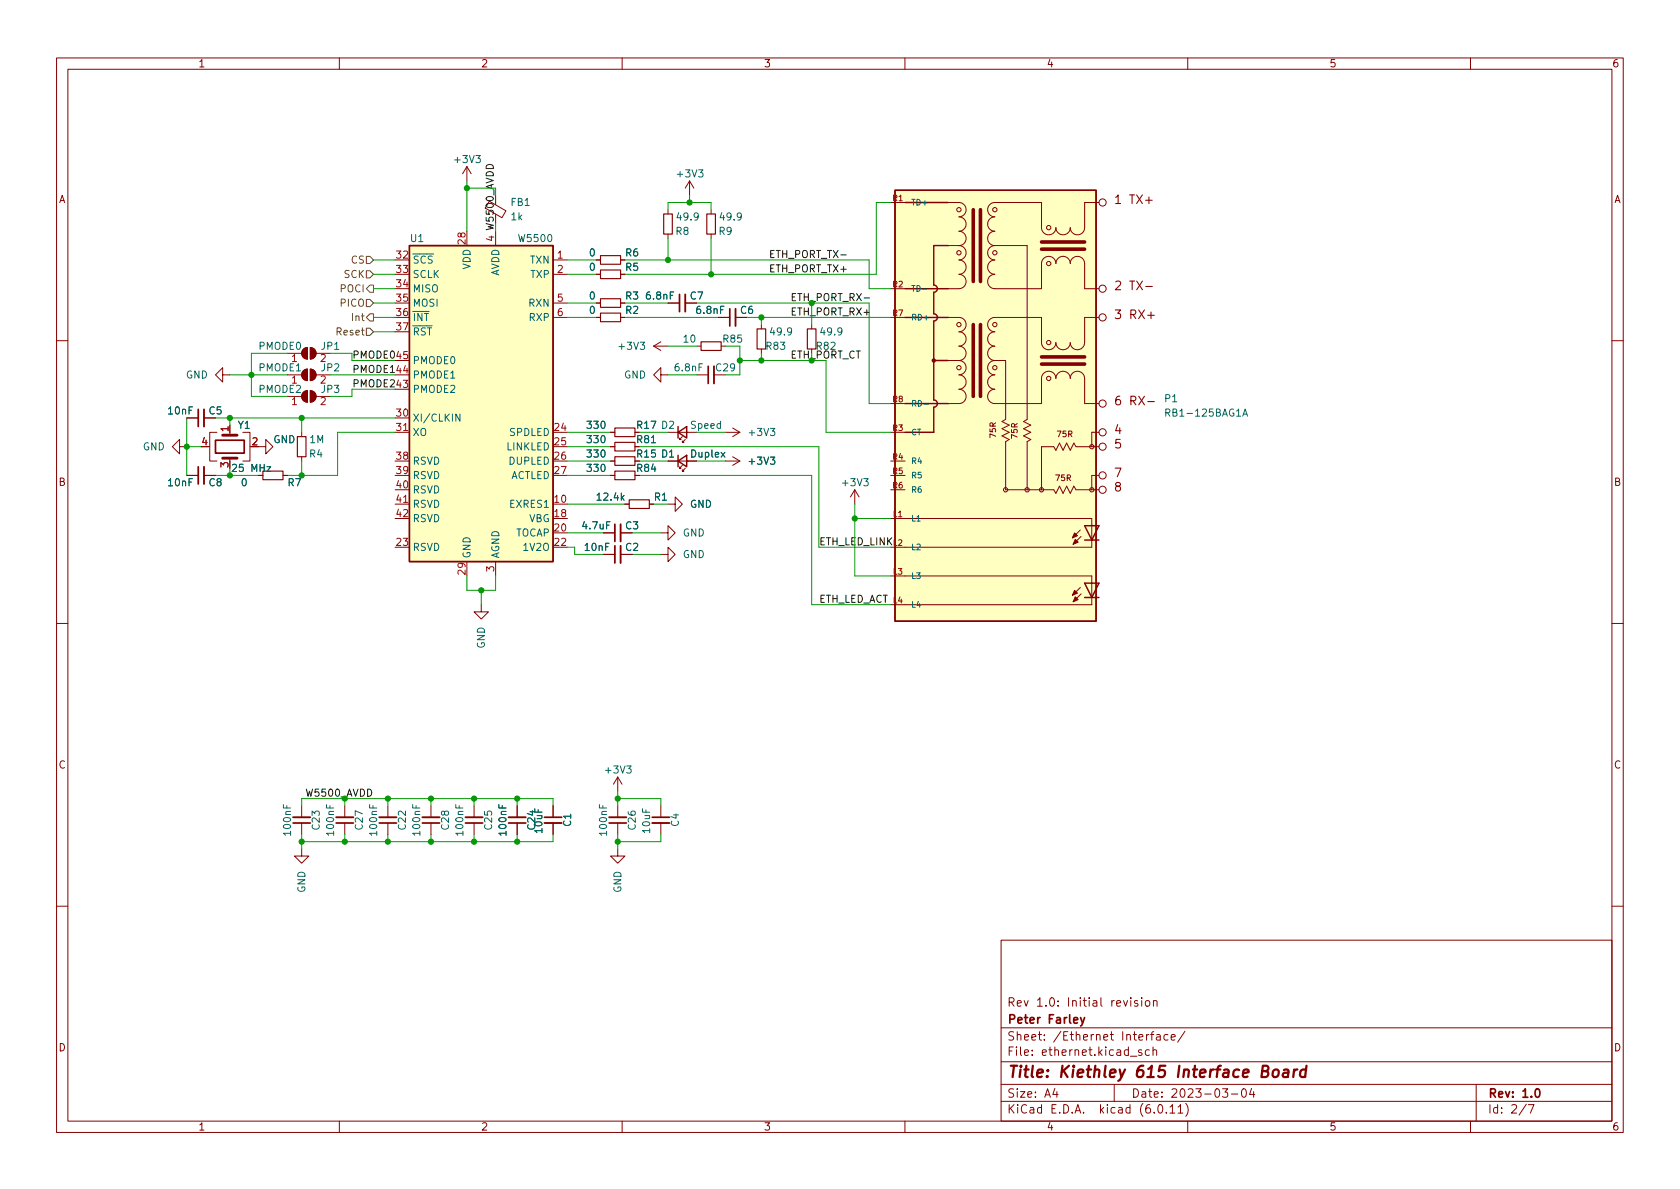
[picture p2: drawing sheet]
<svg xmlns="http://www.w3.org/2000/svg" width="297mm" height="210mm" viewBox="0 0 297 210" stroke-linecap="round" stroke-linejoin="round" font-family="sans-serif">
<g fill="none" stroke="#840000" stroke-width=".18">
<path d="M10 10.2h277v190.1h-277zM12 12.2h273v186.1h-273zM60 10.2v2M110 10.2v2M160 10.2v2M210 10.2v2M260 10.2v2M82.5 29.5l-.7 1.2M82.5 29.5v2.5M82.5 29.5l.8 1.2M86.5 35.6l3 1.7-.8 1.2-2.9-1.7zM118.1 37.1v.7"/>
<path d="M121.9 32l-.7 1.3M121.9 32v2.5M121.9 32l.8 1.3M125.7 37.1v.7M157.5 35.8h2.5M167.6 35.8h1.9a1.27 1.27 0 0 1 1.3 1.3 1.27 1.27 0 0 1-1.3 1.2 1.27 1.27 0 0 1 1.3 1.3 1.27 1.27 0 0 1-1.3 1.3 1.27 1.27 0 0 1 1.3 1.3 1.27 1.27 0 0 1-1.3 1.2M194.3 35.8h-2.5v4.5a1.27 1.27 0 0 1-1.3 1.2 1.27 1.27 0 0 1-1.3-1.2 1.27 1.27 0 0 1-1.2 1.2 1.27 1.27 0 0 1-1.3-1.2 1.27 1.27 0 0 1-1.3 1.2 1.27 1.27 0 0 1-1.3-1.2v-4.5h-8.2a1.27 1.27 0 0 0-1.3 1.3 1.27 1.27 0 0 0 1.3 1.2 1.27 1.27 0 0 0-1.3 1.3 1.27 1.27 0 0 0 1.3 1.3 1.27 1.27 0 0 0-1.3 1.3 1.27 1.27 0 0 0 1.3 1.2M69.8 56.1h2.6M69.8 51h2.6M69.8 53.6h2.6M69.8 48.5h2.6M69.8 46h2.6"/>
<path d="M69.8 58.7h2.6M82.5 40.9v2.5M87.6 40.9v2.5M97.8 56.1h2.5M97.8 53.6h2.5M97.8 48.5h2.5M97.8 46h2.5M105.4 56.1h.8M105.4 53.6h.8M105.4 48.5h.8M105.4 46h.8M109.7 56.1h.8"/>
<path d="M109.7 53.6h.8M109.7 48.5h.8M109.7 46h.8M118.1 53.6h2M118.1 41.4v.8M121.2 53.6h2M125.7 41.4v.8M127 56.1h2M130 56.1h2.1M134.6 57.4v.8M143.5 57.4v.8M157.5 56.1h2.5"/>
<path d="M157.5 51h2.5M167.6 56.1h1.9a1.27 1.27 0 0 1 1.3 1.3 1.27 1.27 0 0 1-1.3 1.3 1.27 1.27 0 0 1 1.3 1.2 1.27 1.27 0 0 1-1.3 1.3 1.27 1.27 0 0 1 1.3 1.3 1.27 1.27 0 0 1-1.3 1.2M167.6 43.4h1.9M169.5 43.4a1.27 1.27 0 0 1 1.3 1.3 1.27 1.27 0 0 1-1.3 1.3 1.27 1.27 0 0 1 1.3 1.2 1.27 1.27 0 0 1-1.3 1.3 1.27 1.27 0 0 1 1.3 1.3 1.27 1.27 0 0 1-1.3 1.2h-1.9M175.9 43.4a1.27 1.27 0 0 0-1.3 1.3 1.27 1.27 0 0 0 1.3 1.3 1.27 1.27 0 0 0-1.3 1.2 1.27 1.27 0 0 0 1.3 1.3 1.27 1.27 0 0 0-1.3 1.3 1.27 1.27 0 0 0 1.3 1.2h8.2v-4.4a1.27 1.27 0 0 1 1.3-1.3 1.27 1.27 0 0 1 1.3 1.3 1.27 1.27 0 0 1 1.3-1.3 1.27 1.27 0 0 1 1.2 1.3 1.27 1.27 0 0 1 1.3-1.3 1.27 1.27 0 0 1 1.3 1.3v4.4h2.5M175.9 43.4h5.7v30.8l-.6 .3 1.2 .7-1.2 .6 1.2 .6-1.2 .7 1.2 .6-.6 .4v8.5M194.3 56.1h-2.5v4.5a1.27 1.27 0 0 1-1.3 1.2 1.27 1.27 0 0 1-1.3-1.2 1.27 1.27 0 0 1-1.2 1.2 1.27 1.27 0 0 1-1.3-1.2 1.27 1.27 0 0 1-1.3 1.2 1.27 1.27 0 0 1-1.3-1.2v-4.5h-8.2a1.27 1.27 0 0 0-1.3 1.3 1.27 1.27 0 0 0 1.3 1.3 1.27 1.27 0 0 0-1.3 1.2 1.27 1.27 0 0 0 1.3 1.3 1.27 1.27 0 0 0-1.3 1.3 1.27 1.27 0 0 0 1.3 1.2M10 60.2h2M31.7 79v-1.3l-1.2 1.3 1.2 1.3v-1.3h1.3M33 73.9h2.1M36.1 73.9h2M36.8 79h.3"/>
<path d="M38.4 76.4h-1.3v5.1h1.3M39.4 66.3v-1.3l-1.3 1.3 1.3 1.3v-1.3h1.2M40.6 75.2v1.8M42.9 76.4h1.3v5.1h-1.3M45.7 79h1.3v-1.3l1.3 1.3-1.3 1.3v-1.3M53.3 76.4v.8M53.6 69.4l.8-.3v2a1.02 1.02 0 0 1-1-.6 1.02 1.02 0 0 1 .2-1.1zM53.6 61.8l.8-.3v2a1.02 1.02 0 0 1-1-.6 1.02 1.02 0 0 1 .2-1.1zM53.6 65.6l.8-.3v2a1.02 1.02 0 0 1-1-.6 1.02 1.02 0 0 1 .2-1.1zM54.9 69.1a1.02 1.02 0 0 1 1 1 1.02 1.02 0 0 1-1 1zM54.9 61.5a1.02 1.02 0 0 1 1 1 1.02 1.02 0 0 1-1 1zM54.9 65.3a1.02 1.02 0 0 1 1 1 1.02 1.02 0 0 1-1 1z"/>
<path d="M55.9 66.3h2.5M55.9 70.1h2.5M55.9 62.5h2.5M69.8 63.7h2.6M69.8 76.4h2.6M69.8 66.3h2.6M69.8 73.9h2.6M69.8 68.8h2.6M97.8 79h2.5M97.8 76.4h2.5M107.9 79h.8M107.9 76.4h.8"/>
<path d="M115.6 61.2h2.5M115.6 61.2l1.2 .8M116.8 66.3v-1.3l-1.2 1.3 1.2 1.3v-1.3h1.3M116.8 60.4l-1.2 .8M118.1 76.4h3.6M120.6 77.2l-.5 .5h.3h-.3v-.2M121.2 77.7l-.6 .5h.3h-.3v-.2M123.2 61.2h.8M123.2 66.3h2M128.3 76.4h2.5M129.5 75.7l1.3 .7M130.8 76.4l-1.3 .8"/>
<path d="M134.6 61.7v.8M157.5 71.4h2.5M157.5 76.4h2.5M167.6 63.7h1.9M169.5 63.7a1.27 1.27 0 0 1 1.3 1.3 1.27 1.27 0 0 1-1.3 1.3 1.27 1.27 0 0 1 1.3 1.3 1.27 1.27 0 0 1-1.3 1.2 1.27 1.27 0 0 1 1.3 1.3 1.27 1.27 0 0 1-1.3 1.3h-1.9M175.9 63.7a1.27 1.27 0 0 0-1.3 1.3 1.27 1.27 0 0 0 1.3 1.3 1.27 1.27 0 0 0-1.3 1.3 1.27 1.27 0 0 0 1.3 1.2 1.27 1.27 0 0 0-1.3 1.3 1.27 1.27 0 0 0 1.3 1.3h8.2v-4.5a1.27 1.27 0 0 1 1.3-1.2 1.27 1.27 0 0 1 1.3 1.2 1.27 1.27 0 0 1 1.3-1.2 1.27 1.27 0 0 1 1.2 1.2 1.27 1.27 0 0 1 1.3-1.2 1.27 1.27 0 0 1 1.3 1.2v4.5h2.5M175.9 63.7h1.9v10.5l-.6 .3 1.2 .7-1.2 .6 1.2 .6-1.2 .7 1.2 .6-.6 .4v8.5h8.5l.4 .6 .6-1.2 .7 1.2 .6-1.2 .6 1.2 .7-1.2 .3 .6h4.1M194.3 79h-4.1l-.3-.6-.7 1.2-.6-1.2-.6 1.2-.7-1.2-.6 1.2-.4-.6h-2.2v7.6M194.3 76.4h-1.3v2.6M285 60.2h2M33 84.1h2.1M36.1 84.1h2"/>
<path d="M40.6 81v.5M50 84.1h.8M53.3 80.8v.7M69.8 96.8h2.6M69.8 91.7h2.6M69.8 86.6h2.6M69.8 84.1h2.6M69.8 81.5h2.6M69.8 89.1h2.6M82.5 99.3v2.5M87.6 99.3v2.5M97.8 96.8h2.5"/>
<path d="M97.8 91.7h2.5M97.8 84.1h2.5M97.8 81.5h2.5M97.8 94.2h2.5M97.8 89.1h2.5M106.7 94.2h2M106.7 98h2M107.9 84.1h.8M107.9 81.5h.8M109.7 94.2h2.1M109.7 98h2.1M110.5 89.1h.8"/>
<path d="M114.8 89.1h.8M116.8 94.2h1.3v-1.2l1.3 1.2-1.3 1.3v-1.3M116.8 98h1.3v-1.2l1.3 1.2-1.3 1.3v-1.3M118.1 89.1h1.3v-1.2l1.2 1.2-1.2 1.3v-1.3M118.1 81.5h5.1M120.6 82.3l-.5 .5h.3h-.3v-.3M121.2 82.8l-.6 .5h.3h-.3v-.2M128.3 81.5h2.5M129.5 80.8l1.3 .7M130.8 81.5l-1.3 .8M151.1 86.6l-.7 1.3M151.1 86.6v2.5"/>
<path d="M151.1 86.6l.8 1.3M157.5 91.7h35.5v5.1h-35.5M157.5 86.6h2.5M157.5 84.1h2.5M157.5 81.5h2.5M191 93.7l-1.4 1.4M191.1 94.9l-1.4 1.4M194.3 84.1h-1.3v2.5M10 110.2h2M85.1 106.9v1.3h1.3l-1.3 1.3-1.3-1.3h1.3M157.5 101.8h35.5v5.1h-35.5M191 103.9l-1.4 1.4"/>
<path d="M191.1 105l-1.4 1.4M285 110.2h2M109.2 137.4l-.7 1.3M109.2 137.4v2.5M109.2 137.4l.8 1.3M53.3 150.1v1.3h1.3l-1.3 1.2-1.2-1.2h1.2M53.3 142.5v2M53.3 145.5v2.1M61 142.5v2M61 145.5v2.1M68.6 142.5v2M68.6 145.5v2.1"/>
<path d="M76.2 142.5v2M76.2 145.5v2.1M83.8 142.5v2M83.8 145.5v2.1M91.4 142.5v2M91.4 145.5v2.1M97.8 142.5v2M97.8 145.5v2.1M109.2 150.1v1.3h1.3l-1.3 1.2-1.3-1.2h1.3M109.2 142.5v2M109.2 145.5v2.1M116.8 142.5v2"/>
<path d="M116.8 145.5v2.1M10 160.2h2M177 166.3h108v32h-108zM194.6 176.4v1.3l.3 .2M203.9 177.1l.2-.2 .4 .1 .1 .9M285 160.2h2M60 198.3v2M110 198.3v2M160 198.3v2M177 194.8h108M177 191.8h108M177 187.8h108"/>
<path d="M177 181.8h108M182.5 186.5v.1M182.5 185.7v.1M184.6 183.8v.1M184.6 183v.1M195.1 183.4l.8-.1-.1-.3-.4-.1-.3 .2 .1 .8h.6M196.3 182.9h.6M196.5 182.4v1.3l.4 .2M197 191.8v3M203.2 185.7l-.4-.1-.3 .3v.4l.1 .3h.6M203.9 185.8l.2-.2 .3 .1 .1 .9M203.9 185.1v1.5"/>
<path d="M209.5 182.4l-1.3 1.9M209.6 195.1a1.72 1.72 0 0 1 0 2.3M210 198.3v2M217.7 193.5h1.2M219.7 192.6l.2-.1a.81 .81 0 0 1 .5 .7 .81 .81 0 0 1-.3 .8h-.1a.81 .81 0 0 1-.6-.6 .81 .81 0 0 1 .3-.8zM221.3 192.5l-.4 1h1M221.6 193v1M260 198.3v2M261 191.8v6.5M270.2 195.3h1l-.6 1.5"/>
<circle cx="169.5" cy="37.1" r=".38"/>
<circle cx="175.9" cy="37.1" r=".38"/>
<circle cx="194.9" cy="35.8" r=".63"/>
<circle cx="169.5" cy="57.4" r=".38"/>
<circle cx="169.5" cy="44.7" r=".38"/>
<circle cx="175.9" cy="57.4" r=".38"/>
<circle cx="175.9" cy="44.7" r=".38"/>
<circle cx="185.4" cy="40.3" r=".38"/>
<circle cx="185.4" cy="46.6" r=".38"/>
<circle cx="194.9" cy="51" r=".63"/>
<circle cx="194.9" cy="56.1" r=".63"/>
<circle cx="169.5" cy="65" r=".38"/>
<circle cx="175.9" cy="65" r=".38"/>
<circle cx="185.4" cy="66.9" r=".38"/>
<circle cx="185.4" cy="60.6" r=".38"/>
<circle cx="193" cy="79" r=".38"/>
<circle cx="194.9" cy="76.4" r=".63"/>
<circle cx="194.9" cy="79" r=".63"/>
<circle cx="194.9" cy="71.4" r=".63"/>
<circle cx="177.8" cy="86.6" r=".38"/>
<circle cx="181.6" cy="86.6" r=".38"/>
<circle cx="184.2" cy="86.6" r=".38"/>
<circle cx="193" cy="86.6" r=".38"/>
<circle cx="194.9" cy="86.6" r=".63"/>
<circle cx="194.9" cy="84.1" r=".63"/>
</g>
<path d="M223.2 189.4l.8-.1a.46 .46 0 0 0 .3-.4 .46 .46 0 0 0-.3-.4h-.7l-.3 2h.8a.53 .53 0 0 0 .4-.5 .53 .53 0 0 0-.4-.6" fill="none" stroke="#840000" stroke-width=".4"/>
<g fill="#ffffc2" stroke="#ffffc2" stroke-width=".18">
<path d="M158.2 33.6h35.6v76.2h-35.6z"/>
<path d="M72.4 43.4h25.4v55.9h-25.4z"/>
</g>
<g fill="none" stroke="#840000" stroke-width=".25">
<path d="M158.2 33.6h35.6v76.2h-35.6zM160 35.8h7.6M72.4 43.4h25.4v55.9h-25.4zM160 56.1h7.6M160 51h7.6M167.6 43.4h-2.5v7a.63 .63 0 0 1 .6 .6 .63 .63 0 0 1-.6 .7v3.8a.63 .63 0 0 1 .6 .6 .63 .63 0 0 1-.6 .7v13.9a.63 .63 0 0 1 .6 .7 .63 .63 0 0 1-.6 .6v4.4h-5.1M119.9 76.4l1.5-1v2.1zM119.9 75.4v2.1M160 71.4h7.6M165.1 63.7h2.5M119.9 81.5l1.5-1v2zM119.9 80.5v2"/>
<path d="M191.8 95.5h2.5M191.8 93h2.5l-1.3 2.5zM191.8 105.7h2.5M191.8 103.1h2.5l-1.3 2.6z"/>
<circle cx="165.1" cy="63.7" r=".25"/>
</g>
<path d="M172.1 37.1v12.7M173.4 37.1v12.7M172.1 57.4v12.7M173.4 57.4v12.7M184.1 44.1h7.7M184.1 42.8h7.7M184.1 64.4h7.7M184.1 63.1h7.7" fill="none" stroke="#840000" stroke-width=".63"/>
<g fill="#840000" stroke="#840000" stroke-width=".18">
<path d="M190 104.4l.5 .5-.9 .4z"/>
<path d="M190 94.2l.5 .5-.9 .4z"/>
<path d="M190.1 105.5l.5 .5-.9 .4z"/>
<path d="M190.1 95.4l.5 .5-.9 .4z"/>
<path d="M53.6 69.4l.8-.3v2a1.02 1.02 0 0 1-1-.6 1.02 1.02 0 0 1 .2-1.1z"/>
<path d="M54.9 69.1a1.02 1.02 0 0 1 1 1 1.02 1.02 0 0 1-1 1z"/>
<path d="M53.6 61.8l.8-.3v2a1.02 1.02 0 0 1-1-.6 1.02 1.02 0 0 1 .2-1.1z"/>
<path d="M54.9 61.5a1.02 1.02 0 0 1 1 1 1.02 1.02 0 0 1-1 1z"/>
<path d="M53.6 65.6l.8-.3v2a1.02 1.02 0 0 1-1-.6 1.02 1.02 0 0 1 .2-1.1z"/>
<path d="M54.9 65.3a1.02 1.02 0 0 1 1 1 1.02 1.02 0 0 1-1 1z"/>
</g>
<path d="M202.9 71h1.2" fill="none" stroke="#840000" stroke-width=".19"/>
<g fill="none" stroke="#006464" stroke-width=".18">
<path d="M84.1 27.5h.8l-.4 .5 .4 .1v.5l-.2 .2-.6-.2M123.5 38.2l-.3 .2h-.4l-.1-.2 .1-.5h.4l.2 .1a.84 .84 0 0 1-.3 1.1h-.3M123.5 30h.8l-.4 .5 .3 .1v.6l-.1 .1-.6-.1M131.1 38.2l-.3 .2h-.3l-.2-.2 .2-.5h.3l.2 .1a.84 .84 0 0 1-.3 1.1h-.2M73 44.9h3.7M73.9 45.3h-.4l-.2 .1v.4l.5 .2 .1 .3-.2 .2h-.5M75.2 45.4a.6 .6 0 0 0-.8 .4 .6 .6 0 0 0 .6 .7l.2-.1M76.4 45.3h-.5l-.1 .1v.4l.5 .2 .1 .3-.2 .2h-.5M119.1 51.6h-.6v1.3M128 54.2h-.6v1.2M140 58.5l-.3 .3-.3-.1-.2-.2 .2-.5h.3l.2 .1a.84 .84 0 0 1-.3 1.1h-.2M148.9 58.5l-.3 .3-.4-.1-.1-.2 .1-.5h.4l.2 .1a.84 .84 0 0 1-.3 1.1h-.3"/>
<path d="M163.1 51.1h.8M81.3 73.2v1.3l-.7-1.3v1.3M113.2 60.5h.8l-.4 .5 .3 .1v.6l-.2 .1-.5-.1M115.2 78.3h.7M117.2 74.5a.64 .64 0 0 1 .7 .6 .64 .64 0 0 1-.7 .7zM118.4 74.6l.5-.1 .2 .3-.8 1h.8M124.2 64.3h-.6v1.3M127.5 80l.7 .8M128.2 80l-.7 .8M136.2 75.8h.8l-.4 .4 .3 .2v.5l-.1 .1-.6-.1M163.4 71.4h.8M218.6 73.6h.8"/>
<path d="M219.7 73.6l.5-1.3 .4 1.3M219.8 73.2h.7M107.9 92.3h-.6v1.2M110 88l.3 .5M110.3 87.6l-.4 .5M136.2 80.8h.8l-.4 .5 .3 .1v.6l-.1 .1-.6-.1M152.7 84.6h.8l-.4 .5 .3 .1v.6l-.1 .1-.6-.1M110.8 135.4h.8l-.4 .5 .3 .1v.6l-.1 .1-.6-.1M50.1 142.3v.6h1.3M57.7 142.3v.6h1.3M65.3 142.3v.6h1.3M73 142.3v.6h1.2"/>
<path d="M80.6 142.3v.6h1.3M88.2 142.3v.6h1.3M106 142.3v.6h1.3"/>
</g>
<g fill="none" stroke="#840000" stroke-width=".2">
<path d="M117.3 37.8h1.6v3.6h-1.6zM125 37.8h1.5v3.6h-1.5zM106.2 47.7h3.5v1.6h-3.5zM106.2 45.2h3.5v1.5h-3.5zM106.2 52.8h3.5v1.6h-3.5zM106.2 55.4h3.5v1.5h-3.5zM133.9 58.2h1.5v3.5h-1.5zM142.7 58.2h1.6v3.5h-1.6zM52.6 77.2h1.5v3.6h-1.5zM108.7 75.7h3.6v1.5h-3.6zM108.7 78.2h3.6v1.6h-3.6zM124 60.4h3.5v1.6h-3.5z"/>
<path d="M46.5 83.3h3.5v1.5h-3.5zM108.7 80.8h3.6v1.5h-3.6zM108.7 83.3h3.6v1.5h-3.6zM111.3 88.4h3.5v1.5h-3.5z"/>
</g>
<g fill="none" stroke="#840000" stroke-width=".33">
<path d="M121.2 52.1v3M130 54.6v3.1M36.1 72.4v3M126.2 64.8v3M36.1 82.5v3.1M109.7 92.7v3.1M109.7 96.5v3.1M51.8 144.5h3.1M59.4 144.5h3.1M67.1 144.5h3M74.7 144.5h3M82.3 144.5h3"/>
<path d="M89.9 144.5h3.1M96.3 145.5h3M107.7 144.5h3M115.3 145.5h3.1"/>
</g>
<g fill="none" stroke="#840000" stroke-width=".3">
<path d="M120.1 52.1v3M129 54.6v3.1M35.1 72.4v3M38.1 77.8h5.1v2.3h-5.1zM125.2 64.8v3M35.1 82.5v3.1M108.7 92.7v3.1M108.7 96.5v3.1M51.8 145.5h3.1M59.4 145.5h3.1M67.1 145.5h3M74.7 145.5h3"/>
<path d="M82.3 145.5h3M89.9 145.5h3.1M96.3 144.5h3M107.7 145.5h3M115.3 144.5h3.1"/>
</g>
<path d="M51.7 70.7l.4-.4v1.3M51.7 63l.4-.3v1.2M51.7 66.8l.4-.3v1.3M56.8 70.4l.5-.1 .2 .4-.8 .9h.8M56.8 62.8l.5-.1 .2 .3-.8 .9h.8M56.8 66.6l.5-.1 .2 .3-.8 1h.8M71.4 76.1h.7M71.4 88.8h.7" fill="none" stroke="#a90000" stroke-width=".18"/>
<path d="M39.4 77h2.5M39.4 81h2.5" fill="none" stroke="#840000" stroke-width=".51"/>
<path d="M64.8 45.3h.6l.6 .7-.6 .6h-.6zM64.8 47.9h.6l.6 .6-.6 .6h-.6zM64.8 53h.6l.6 .6-.6 .6h-.6zM64.8 58h.6l.6 .7-.6 .6h-.6zM65.4 55.5h.6v1.3h-.6l-.6-.7zM65.4 50.4h.6v1.3h-.6l-.6-.7z" fill="none" stroke="#725600" stroke-width=".18"/>
<path d="M152.8 52.7h.9" fill="none" stroke="#0f0f0f" stroke-width=".18"/>
<g fill="none" stroke="#009600" stroke-width=".18">
<path d="M82.5 33.3h5.1M82.5 32v8.9M118.1 37.1v-1.3h7.6v1.3M121.9 34.5v1.3M157.5 35.8h-2.6v12.7h-44.4M66 46h3.8M66 56.1h3.8M66 53.6h3.8M66 51h3.8M66 48.5h3.8M66 58.7h3.8M100.3 46h5.1"/>
<path d="M100.3 56.1h5.1M100.3 53.6h5.1M100.3 48.5h5.1M110.5 46h43.2v5h3.8M110.5 56.1h16.5M110.5 53.6h7.6M118.1 42.2v3.8M123.2 53.6h30.5v17.8h3.8M125.7 42.2v6.3M132.1 56.1h25.4M134.6 56.1v1.3M143.5 53.6v3.8"/>
<path d="M33 79h2.6M33 73.9v10.2M38.1 73.9h31.7M40.6 66.3h10.2M40.6 73.9v1.3M50.8 62.5h-6.4v7.6h6.4M53.3 73.9v2.5M58.4 66.3h11.4M58.4 62.5h3.8M62.2 63.7h7.6M69.8 76.4h-10.1v7.7h-8.9M69.8 68.8h-7.6v1.3h-3.8"/>
<path d="M100.3 76.4h7.6M100.3 79h7.6M113 76.4h5.1M113 79h31.8v17.8h12.7M118.1 61.2h5.1M118.1 66.3h5.1M123.2 76.4h5.1M130.8 63.7h12.7M130.8 61.2v5.1h-2.5M134.6 62.5v1.2M146 63.7v12.7h11.5M38.1 84.1h7.6"/>
<path d="M53.3 81.5v2.6M100.3 81.5h7.6M100.3 96.8h1.3v1.2h5.1M100.3 84.1h7.6M100.3 89.1h10.2M100.3 94.2h6.4M111.8 98h5M111.8 94.2h5M113 81.5h5.1M113 84.1h30.5v22.8h14M115.6 89.1h2.5M123.2 81.5h5.1"/>
<path d="M151.1 91.7h6.4M151.1 89.1v12.7h6.4M82.5 101.8v2.6h5.1v-2.6M85.1 104.4v2.5M109.2 139.9v2.6M53.3 142.5v-1.3h44.5v1.3M53.3 147.6v2.5M61 141.2v1.3M61 147.6v1.2M68.6 141.2v1.3M68.6 147.6v1.2M76.2 141.2v1.3"/>
<path d="M76.2 147.6v1.2M83.8 141.2v1.3M83.8 147.6v1.2M91.4 141.2v1.3M91.4 147.6v1.2M97.8 147.6v1.2h-44.5M109.2 141.2h7.6v1.3M109.2 147.6v2.5M116.8 147.6v1.2h-7.6"/>
</g>
<g fill="#009600" stroke="#009600" stroke-width=".18">
<circle cx="91.4" cy="148.8" r=".46"/>
<circle cx="83.8" cy="148.8" r=".46"/>
<circle cx="109.2" cy="148.8" r=".46"/>
<circle cx="91.4" cy="141.2" r=".46"/>
<circle cx="83.8" cy="141.2" r=".46"/>
<circle cx="109.2" cy="141.2" r=".46"/>
<circle cx="53.3" cy="84.1" r=".46"/>
<circle cx="40.6" cy="84.1" r=".46"/>
<circle cx="53.3" cy="148.8" r=".46"/>
<circle cx="68.6" cy="141.2" r=".46"/>
<circle cx="76.2" cy="141.2" r=".46"/>
<circle cx="85.1" cy="104.4" r=".46"/>
<circle cx="76.2" cy="148.8" r=".46"/>
<circle cx="68.6" cy="148.8" r=".46"/>
<circle cx="61" cy="148.8" r=".46"/>
<circle cx="40.6" cy="73.9" r=".46"/>
<circle cx="53.3" cy="73.9" r=".46"/>
<circle cx="33" cy="79" r=".46"/>
<circle cx="44.4" cy="66.3" r=".46"/>
<circle cx="118.1" cy="46" r=".46"/>
<circle cx="125.7" cy="48.5" r=".46"/>
<circle cx="121.9" cy="35.8" r=".46"/>
<circle cx="82.5" cy="33.3" r=".46"/>
<circle cx="151.1" cy="91.7" r=".46"/>
<circle cx="134.6" cy="56.1" r=".46"/>
<circle cx="130.8" cy="63.7" r=".46"/>
<circle cx="134.6" cy="63.7" r=".46"/>
</g>
<g font-size="2.8" fill="#840000">
<text x="178" y="191.2">Title:</text>
<text x="187.3" y="191.2">Kiethley</text>
<text x="201.1" y="191.2">615</text>
<text x="208.7" y="191.2">Interface</text>
<text x="223.9" y="191.2">Board</text>
</g>
<g font-size="2.1" fill="#840000">
<text x="196.9" y="36.5">1</text>
<text x="199.7" y="36.5">TX+</text>
<text x="196.9" y="51.8">2</text>
<text x="199.7" y="51.8">TX-</text>
<text x="196.9" y="56.9">3</text>
<text x="199.7" y="56.9">RX+</text>
<text x="196.9" y="77.2">4</text>
<text x="196.9" y="72.1">6</text>
<text x="199.7" y="72.1">RX-</text>
<text x="196.9" y="79.8">5</text>
<text x="196.9" y="87.4">8</text>
<text x="196.9" y="84.8">7</text>
<text x="178" y="178.5">Rev</text>
<text x="183.2" y="178.5">1.0:</text>
<text x="188.8" y="178.5">Initial</text>
<text x="196.6" y="178.5">revision</text>
<text x="178" y="184.5">Sheet:</text>
<text x="178" y="181.5">Peter</text>
<text x="185.3" y="181.5">Farley</text>
<text x="186.2" y="184.5">/Ethernet</text>
<text x="198.4" y="184.5">Interface/</text>
<text x="178" y="187.2">File:</text>
<text x="184.4" y="187.2">ethernet.kicad_sch</text>
<text x="178" y="197.4">KiCad</text>
<text x="178" y="194.6">Size:</text>
<text x="184.7" y="194.6">A4</text>
<text x="185.7" y="197.4">E.D.A.</text>
<text x="194.6" y="197.4">kicad</text>
<text x="200" y="194.6">Date:</text>
<text x="201.8" y="197.4">(6.0.11)</text>
<text x="207" y="194.6">2023-03-04</text>
<text x="263" y="194.6">Rev:</text>
<text x="263" y="197.4">Id:</text>
<text x="267.1" y="197.4">2/7</text>
<text x="269.1" y="194.6">1.0</text>
</g>
<g font-size="1.8" fill="#840000">
<text x="35" y="12.3">1</text>
<text x="85" y="12.3">2</text>
<text x="135" y="12.3">3</text>
<text x="185" y="12.3">4</text>
<text x="235" y="12.3">5</text>
<text x="285" y="12.3">6</text>
<text x="10.4" y="36.3">A</text>
<text x="285.4" y="36.3">A</text>
<text x="112.4" y="76.2">R17</text>
<text x="112.4" y="78.7">R81</text>
<text x="112.4" y="83.8">R84</text>
<text x="10.3" y="86.3">B</text>
<text x="285.3" y="86.3">B</text>
<text x="10.3" y="136.3">C</text>
<text x="285.3" y="136.3">C</text>
<text x="10.3" y="186.3">D</text>
<text x="285.3" y="186.3">D</text>
<text x="35" y="200.3">1</text>
<text x="85" y="200.3">2</text>
<text x="135" y="200.3">3</text>
<text x="185" y="200.3">4</text>
<text x="235" y="200.3">5</text>
<text x="285" y="200.3">6</text>
</g>
<g font-size="1.8" fill="#006464">
<text x="80" y="29.2">+3V3</text>
<text x="119.4" y="31.8">+3V3</text>
<text x="90.2" y="36.8">FB1</text>
<text x="90.2" y="39.3">1k</text>
<text x="119.3" y="41.9">R8</text>
<text x="119.4" y="39.4">49.9</text>
<text x="127" y="41.9">R9</text>
<text x="127" y="39.4">49.9</text>
<text x="72.4" y="43.2">U1</text>
<text x="83.6" y="47.7" transform="rotate(-90 83.6 47.7)">VDD</text>
<text x="91.4" y="43.2">W5500</text>
<text x="93.6" y="47">TXN</text>
<text x="104" y="45.7">0</text>
<text x="110.4" y="45.7">R6</text>
<text x="72.9" y="49.5">SCLK</text>
<text x="72.9" y="52.1">MISO</text>
<text x="88.7" y="48.8" transform="rotate(-90 88.7 48.8)">AVDD</text>
<text x="93.7" y="49.5">TXP</text>
<text x="104" y="48.3">0</text>
<text x="104" y="53.3">0</text>
<text x="110.4" y="48.3">R5</text>
<text x="110.4" y="53.3">R3</text>
<text x="114" y="53.3">6.8nF</text>
<text x="121.9" y="53.3">C7</text>
<text x="72.9" y="54.6">MOSI</text>
<text x="72.9" y="57.2">~{INT}</text>
<text x="72.9" y="59.7">~{RST}</text>
<text x="93.3" y="54.6">RXN</text>
<text x="93.4" y="57.2">RXP</text>
<text x="104" y="55.9">0</text>
<text x="110.4" y="55.9">R2</text>
<text x="122.9" y="55.9">6.8nF</text>
<text x="130.8" y="55.9">C6</text>
<text x="135.9" y="59.7">49.9</text>
<text x="144.8" y="59.7">49.9</text>
<text x="45.6" y="62.2">PMODE0</text>
<text x="51.4" y="64.8">1</text>
<text x="56.6" y="62.2">JP1</text>
<text x="72.9" y="64.8">PMODE0</text>
<text x="109.1" y="62.2">+3V3</text>
<text x="120.6" y="61">10</text>
<text x="135.2" y="62.2">R83</text>
<text x="144.1" y="62.2">R82</text>
<text x="32.8" y="67.3">GND</text>
<text x="45.6" y="69.9">PMODE2</text>
<text x="45.6" y="66">PMODE1</text>
<text x="56.6" y="69.9">JP3</text>
<text x="56.6" y="66">JP2</text>
<text x="72.9" y="69.9">PMODE2</text>
<text x="72.9" y="67.3">PMODE1</text>
<text x="110.3" y="67.3">GND</text>
<text x="119" y="66">6.8nF</text>
<text x="126.3" y="66">C29</text>
<text x="205.7" y="71.5">P1</text>
<text x="29.5" y="73.7">10nF</text>
<text x="36.8" y="73.7">C5</text>
<text x="42" y="76.2">Y1</text>
<text x="72.9" y="74.9">XI/CLKIN</text>
<text x="72.9" y="77.5">XO</text>
<text x="89.9" y="77.5">SPDLED</text>
<text x="103.5" y="76.2">330</text>
<text x="121.9" y="76.2">Speed</text>
<text x="132.1" y="77.5">+3V3</text>
<text x="205.7" y="74">RB1-125BAG1A</text>
<text x="25.2" y="80">GND</text>
<text x="40.8" y="83.8">25</text>
<text x="44.3" y="83.8">MHz</text>
<text x="48.3" y="78.7">GND</text>
<text x="54.6" y="81.3">R4</text>
<text x="54.6" y="78.7">1M</text>
<text x="72.9" y="82.6">RSVD</text>
<text x="89.4" y="80">LINKLED</text>
<text x="89.8" y="82.6">DUPLED</text>
<text x="103.5" y="81.3">330</text>
<text x="103.5" y="78.7">330</text>
<text x="103.5" y="83.8">330</text>
<text x="112.4" y="81.3">R15 D1</text>
<text x="121.9" y="81.3">Duplex</text>
<text x="132.1" y="82.6">+3V3</text>
<text x="29.5" y="86.4">10nF</text>
<text x="36.8" y="86.4">C8</text>
<text x="42.5" y="86.4">0</text>
<text x="50.8" y="86.4">R7</text>
<text x="72.9" y="85.1">RSVD</text>
<text x="72.9" y="87.6">RSVD</text>
<text x="90.4" y="85.1">ACTLED</text>
<text x="105.2" y="88.9">12.4k</text>
<text x="115.5" y="88.9">R1</text>
<text x="148.6" y="86.4">+3V3</text>
<text x="72.9" y="90.2">RSVD</text>
<text x="72.9" y="92.7">RSVD</text>
<text x="89.9" y="90.2">EXRES1</text>
<text x="91.2" y="95.3">TOCAP</text>
<text x="93.5" y="92.7">VBG</text>
<text x="102.7" y="94">4.7uF</text>
<text x="110.4" y="94">C3</text>
<text x="120.7" y="95.3">GND</text>
<text x="121.9" y="90.2">GND</text>
<text x="72.9" y="97.8">RSVD</text>
<text x="83.6" y="98.8" transform="rotate(-90 83.6 98.8)">GND</text>
<text x="88.7" y="98.8" transform="rotate(-90 88.7 98.8)">AGND</text>
<text x="92.3" y="97.8">1V2O</text>
<text x="103.1" y="97.8">10nF</text>
<text x="110.4" y="97.8">C2</text>
<text x="120.7" y="99.1">GND</text>
<text x="86.1" y="114.8" transform="rotate(-90 86.1 114.8)">GND</text>
<text x="106.7" y="137.2">+3V3</text>
<text x="51.8" y="148" transform="rotate(-90 51.8 148)">100nF</text>
<text x="56.9" y="146.9" transform="rotate(-90 56.9 146.9)">C23</text>
<text x="59.4" y="148" transform="rotate(-90 59.4 148)">100nF</text>
<text x="64.5" y="146.9" transform="rotate(-90 64.5 146.9)">C27</text>
<text x="67.1" y="148" transform="rotate(-90 67.1 148)">100nF</text>
<text x="72.1" y="146.9" transform="rotate(-90 72.1 146.9)">C22</text>
<text x="74.7" y="148" transform="rotate(-90 74.7 148)">100nF</text>
<text x="79.8" y="146.9" transform="rotate(-90 79.8 146.9)">C28</text>
<text x="82.3" y="148" transform="rotate(-90 82.3 148)">100nF</text>
<text x="87.4" y="146.9" transform="rotate(-90 87.4 146.9)">C25</text>
<text x="89.9" y="148" transform="rotate(-90 89.9 148)">100nF</text>
<text x="95" y="146.9" transform="rotate(-90 95 146.9)">C24</text>
<text x="96.3" y="147.6" transform="rotate(-90 96.3 147.6)">10uF</text>
<text x="101.4" y="146.3" transform="rotate(-90 101.4 146.3)">C1</text>
<text x="107.7" y="148" transform="rotate(-90 107.7 148)">100nF</text>
<text x="112.8" y="146.9" transform="rotate(-90 112.8 146.9)">C26</text>
<text x="115.3" y="147.6" transform="rotate(-90 115.3 147.6)">10uF</text>
<text x="120.4" y="146.3" transform="rotate(-90 120.4 146.3)">C4</text>
<text x="54.4" y="157.9" transform="rotate(-90 54.4 157.9)">GND</text>
<text x="110.2" y="157.9" transform="rotate(-90 110.2 157.9)">GND</text>
</g>
<g font-size="1.8" fill="#725600">
<text x="61.9" y="47">CS</text>
<text x="60" y="52.1">POCI</text>
<text x="60.7" y="49.5">SCK</text>
<text x="59.2" y="59.7">Reset</text>
<text x="60" y="54.6">PICO</text>
<text x="61.9" y="57.2">Int</text>
</g>
<g font-size="1.8" fill="#a90000">
<text x="69.8" y="45.7">32</text>
<text x="82.3" y="43.4" transform="rotate(-90 82.3 43.4)">28</text>
<text x="98.4" y="45.7">1</text>
<text x="69.8" y="48.3">33</text>
<text x="69.8" y="50.8">34</text>
<text x="69.8" y="53.3">35</text>
<text x="98.4" y="48.3">2</text>
<text x="98.4" y="53.3">5</text>
<text x="69.8" y="55.9">36</text>
<text x="69.8" y="58.4">37</text>
<text x="98.4" y="55.9">6</text>
<text x="51.4" y="68.6">1</text>
<text x="40.4" y="76.5" transform="rotate(-90 40.4 76.5)">1</text>
<text x="51.4" y="72.4">1</text>
<text x="69.8" y="73.7">30</text>
<text x="69.8" y="76.2">31</text>
<text x="97.8" y="76.2">24</text>
<text x="35.5" y="78.7">4</text>
<text x="40.4" y="82.8" transform="rotate(-90 40.4 82.8)">3</text>
<text x="44.4" y="78.7">2</text>
<text x="69.8" y="81.3">38</text>
<text x="69.8" y="83.8">39</text>
<text x="97.8" y="78.7">25</text>
<text x="97.8" y="81.3">26</text>
<text x="97.8" y="83.8">27</text>
<text x="69.8" y="86.4">40</text>
<text x="69.8" y="88.9">41</text>
<text x="97.8" y="88.9">10</text>
<text x="69.8" y="91.4">42</text>
<text x="97.8" y="91.4">18</text>
<text x="97.8" y="94">20</text>
<text x="69.8" y="96.5">23</text>
<text x="82.3" y="101.9" transform="rotate(-90 82.3 101.9)">29</text>
<text x="87.4" y="101.3" transform="rotate(-90 87.4 101.3)">3</text>
<text x="97.8" y="96.5">22</text>
</g>
<g font-size="1.8" fill="#009600">
<text x="87.4" y="42.8" transform="rotate(-90 87.4 42.8)">4 W5500_AVDD</text>
<text x="139.7" y="53.2">ETH_PORT_RX-</text>
<text x="62.2" y="63.4">PMODE045</text>
<text x="127.6" y="61">R85</text>
<text x="139.7" y="63.4">ETH_PORT_CT</text>
<text x="53.9" y="140.9">W5500_AVDD</text>
</g>
<g font-size="1.8" fill="#0f0f0f">
<text x="135.9" y="45.6">ETH_PORT_TX-</text>
<text x="135.9" y="48.2">ETH_PORT_TX+</text>
<text x="139.7" y="55.8">ETH_PORT_RX+</text>
<text x="62.2" y="65.9">PMODE144</text>
<text x="62.2" y="68.5">PMODE243</text>
<text x="144.8" y="96.4">ETH_LED_LINK</text>
<text x="144.8" y="106.6">ETH_LED_ACT</text>
</g>
<g font-size="1.4" fill="#a90000">
<text x="157.7" y="35.6">R1</text>
<text x="157.7" y="50.8">R2</text>
<text x="157.7" y="55.9">R7</text>
<text x="157.7" y="71.1">R8</text>
<text x="157.7" y="76.2">R3</text>
<text x="157.7" y="81.3">R4</text>
<text x="157.7" y="83.8">R5</text>
<text x="157.7" y="86.4">R6</text>
<text x="157.8" y="91.4">L1</text>
<text x="157.8" y="96.5">L2</text>
<text x="157.8" y="101.6">L3</text>
<text x="157.8" y="106.7">L4</text>
</g>
<g font-size="1.4" fill="#006464">
<text x="161" y="36.6">TD+</text>
<text x="161" y="51.9">TD-</text>
<text x="161" y="56.9">RD+</text>
<text x="161" y="77.3">CT</text>
<text x="161" y="72.2">RD-</text>
<text x="161" y="82.3">R4</text>
<text x="161" y="84.9">R5</text>
<text x="161" y="87.4">R6</text>
<text x="161" y="92.5">L1</text>
<text x="161" y="97.6">L2</text>
<text x="161" y="102.7">L3</text>
<text x="161" y="107.7">L4</text>
</g>
<g font-size="1.4" fill="#840000">
<text x="176.4" y="77.6" transform="rotate(-90 176.4 77.6)">75R</text>
<text x="180.2" y="77.7" transform="rotate(-90 180.2 77.7)">75R</text>
<text x="186.7" y="77.6">75R</text>
<text x="186.4" y="85.4">75R</text>
</g>
</svg>
